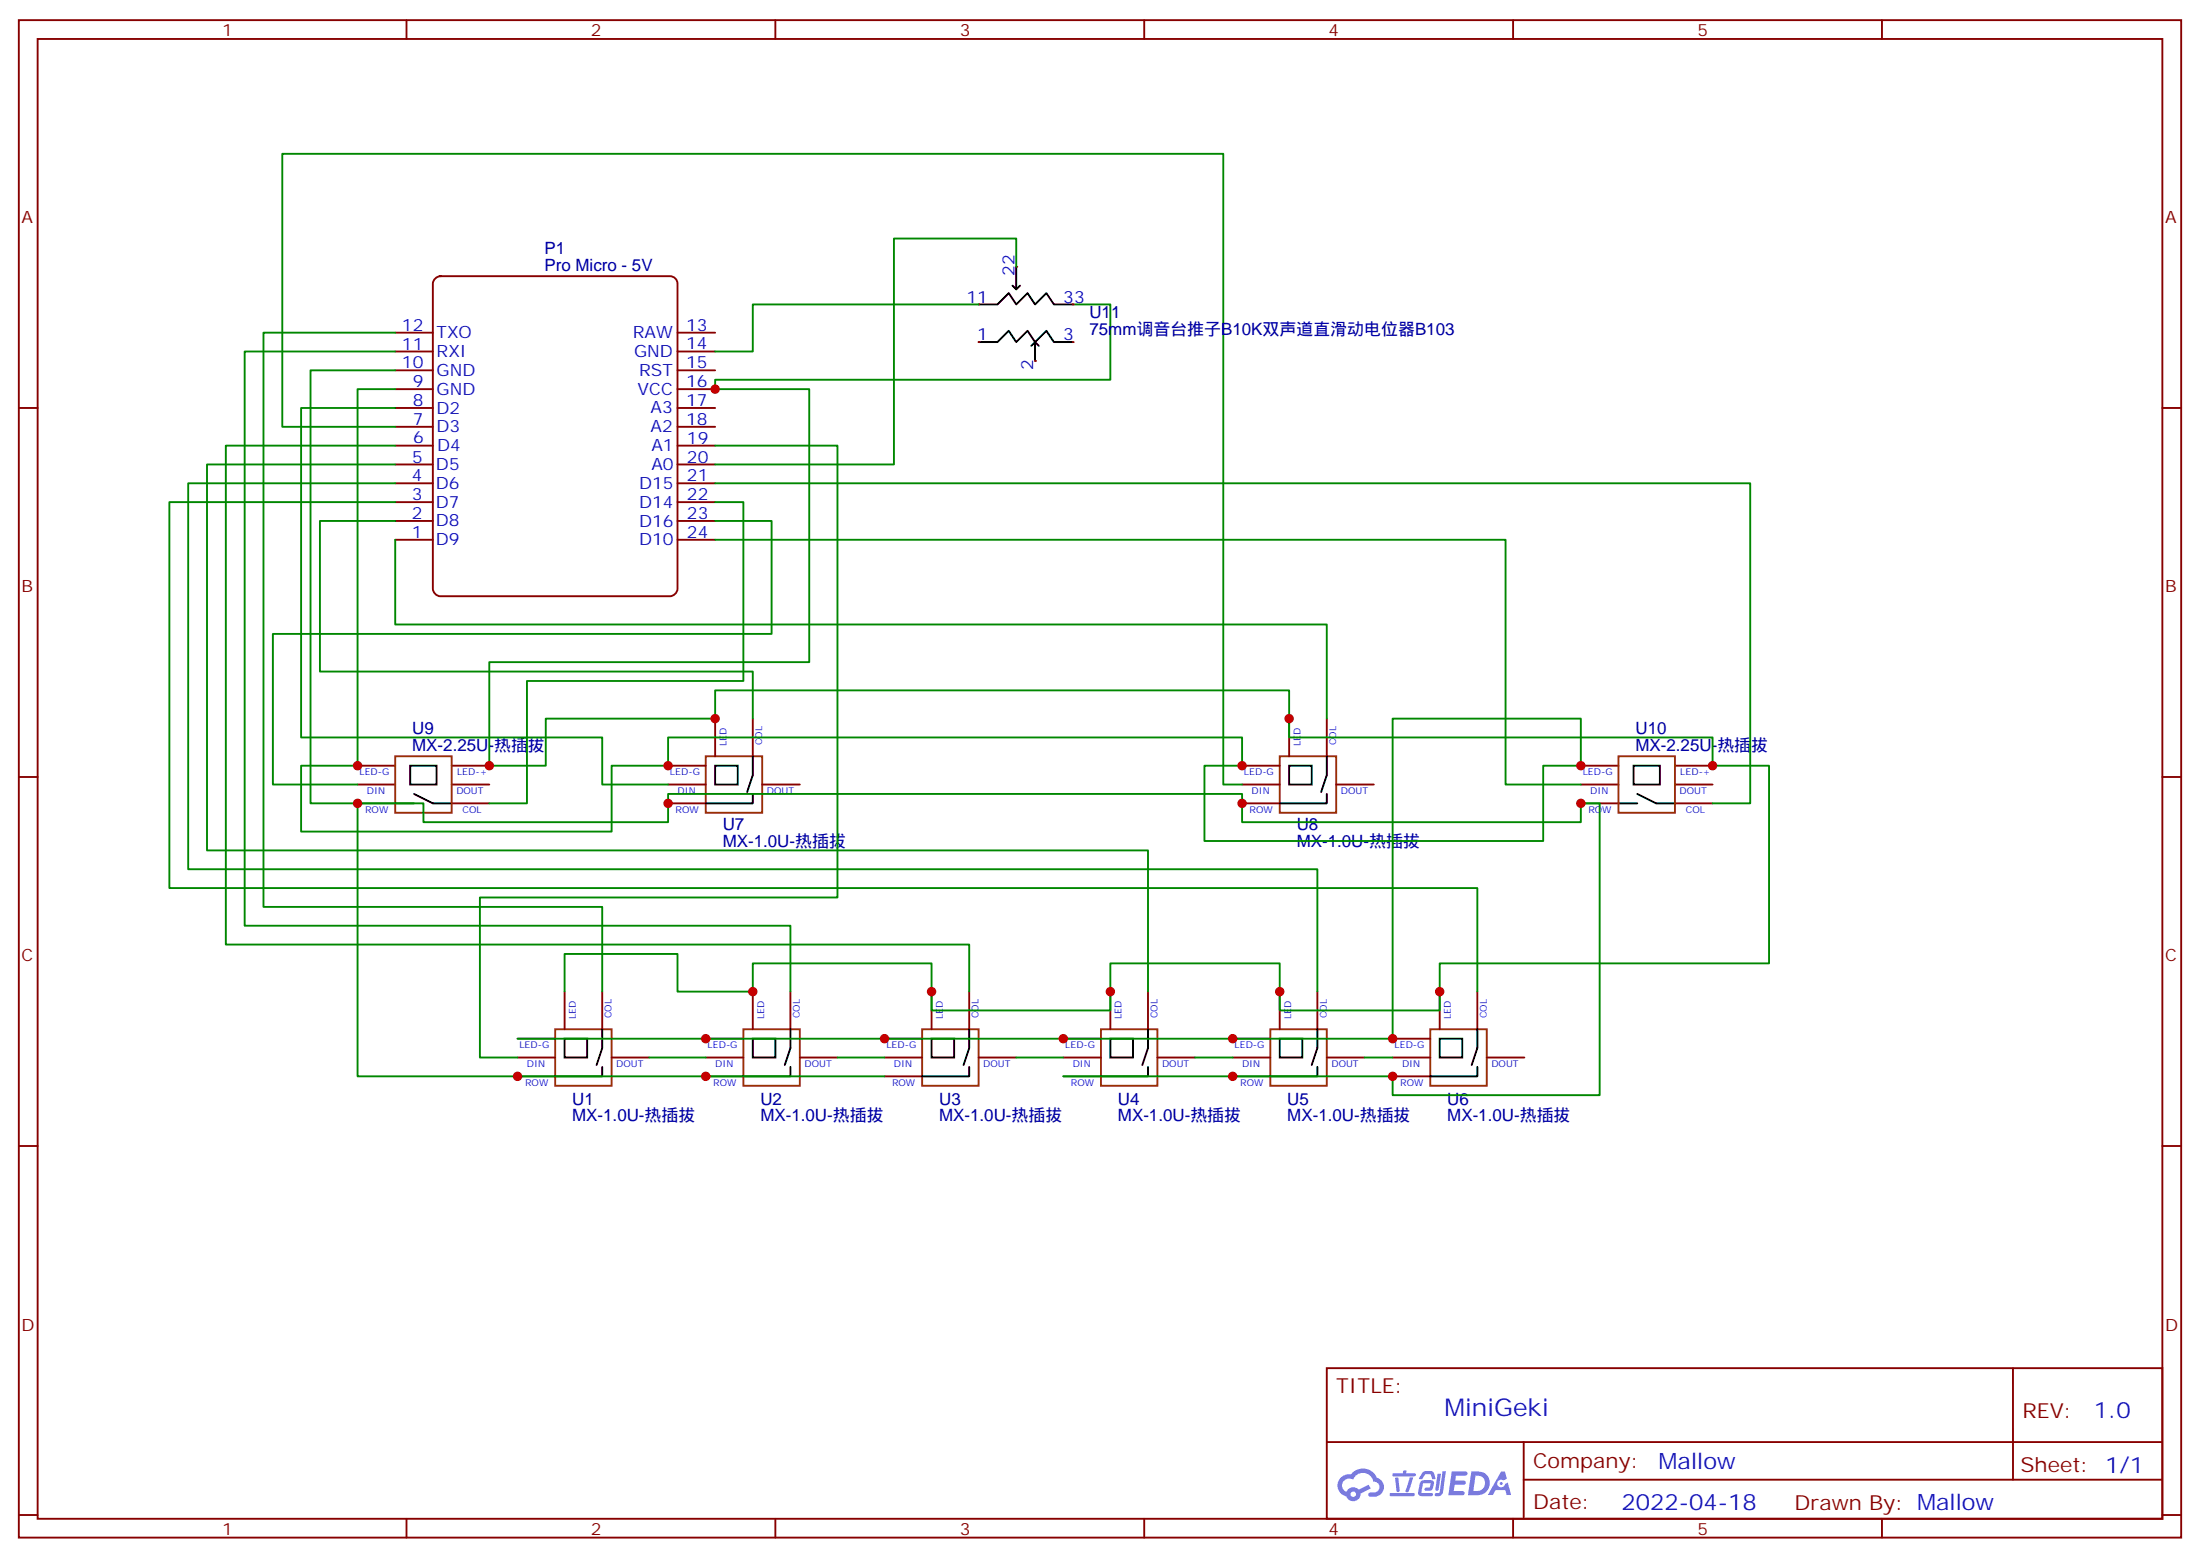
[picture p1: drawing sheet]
<svg xmlns="http://www.w3.org/2000/svg" width="412mm" height="292mm" viewBox="0 0 412 292" stroke-linecap="round" stroke-linejoin="round" font-family="sans-serif">
<g fill="none" stroke="#870000" stroke-width=".35">
<path d="M3.5 3.8h405.4v284.3h-405.4zM7.1 7.3h398.2v277.3h-398.2zM76.2 3.8v3.5M145.3 3.8v3.5M214.5 3.8v3.5M283.6 3.8v3.5M352.8 3.8v3.5M3.5 76.4h3.6M405.3 76.4h3.6M3.5 145.6h3.6M405.3 145.6h3.6M3.5 214.7h3.6"/>
<path d="M405.3 214.7h3.6M248.7 256.4h156.6v28.2h-156.6zM377.3 256.4v20.9M248.7 270.2h156.5M285.6 277.3h119.6M285.6 270.2v14.1M3.5 283.9h3.6M76.2 284.6v3.5M145.3 284.6v3.5M214.5 284.6v3.5M283.6 284.6v3.5M352.8 284.6v3.5"/>
<path d="M405.3 283.9h3.6"/>
</g>
<g fill="#5487ff">
<path d="M272.1 275.7h1.7a1.33 1.33 0 0 1 1.2 .2 .39 .39 0 0 1-.3 .6h-1.8l-.1 .9h1.6a.4 .4 0 0 1 .4 .5 .4 .4 0 0 1-.4 .3h-1.7l-.2 1.2h.8a1.24 1.24 0 0 1 1.2 .2 .39 .39 0 0 1-.4 .6h-2.6z"/>
<path d="M281.4 275.8h.7l.4 1.3-.7 .3a.74 .74 0 0 0-1.1 .3 .74 .74 0 0 0 .5 1 .74 .74 0 0 0 .9-.6l.5-.3 .7 2.3h-.9l-.2-.9h-1.9l-.5 .9h-.9z"/>
<path d="M269.5 276.1h.6l-.4 3a.31 .31 0 0 1-.3 .2 .31 .31 0 0 1-.3-.3z"/>
<path d="M270.4 275.7h.6l-.5 3.9a.97 .97 0 0 1-1.6 .6l.2-.4h.6l.2-.2z"/>
<path d="M266.8 275.8l.4-.2h.9a.67 .67 0 0 1 .7 .5l.3 .9-.2 .2h-.4l-.3-1h-.9l-.2 .2a.92 .92 0 0 1-1 .8l-.1-.2z"/>
<path d="M266.4 277.5l.5-.2h1.3a.6 .6 0 0 1 .6 .9l-.1 .4a.76 .76 0 0 1-.8 .7h-.6a.29 .29 0 0 1-.3-.3 .29 .29 0 0 1 .3-.3h.7l.2-.8-1.4 .1-.4 1.7 1.9 .1a.29 .29 0 0 1 .3 .3 .29 .29 0 0 1-.3 .3l-2-.1-.4-.3-.1-.4 .3-1.6z"/>
<path d="M260.5 279.8h4.4a.3 .3 0 0 1 .3 .3 .3 .3 0 0 1-.3 .3h-4.3l-.1-.2z"/>
<path d="M264.3 276.8h.6l-.9 2.7a.31 .31 0 0 1-.3 .1 .31 .31 0 0 1-.2-.2z"/>
<path d="M261.5 276.9h.6l.3 2.4-.3 .3-.3-.2z"/>
<path d="M261.1 276.1h1.9l.2-.6h.5l-.1 .6h1.5a.29 .29 0 0 1 .3 .3 .29 .29 0 0 1-.3 .2h-3.9l-.2-.1z"/>
<path d="M275.8 275.7l-.6 4.5h1.4a2.27 2.27 0 0 0 2.7-2.3 2.27 2.27 0 0 0-2.7-2.2zM276.6 276.5a1.5 1.5 0 0 1 1.8 1.5 1.5 1.5 0 0 1-1.9 1.4h-.3z"/>
<path d="M251.4 276.9a2.09 2.09 0 0 0 1 3.5 1.37 1.37 0 0 0 1.5 .9 1.37 1.37 0 0 0 1.1-1.4l2-1-.5-.7-1.8 .9a1.4 1.4 0 0 0-2.3 .4 1.32 1.32 0 0 1-.6-1.8 1.32 1.32 0 0 1 1.9-.5 1.98 1.98 0 0 1 2-1.2 1.98 1.98 0 0 1 1.8 1.6 1.03 1.03 0 0 1 1.1 1 1.03 1.03 0 0 1-1 1.1h-.6a.41 .41 0 0 0-.5 .3 .41 .41 0 0 0 .4 .5 1.91 1.91 0 0 0 2.3-1 1.91 1.91 0 0 0-.7-2.4l-.4-.2a2.84 2.84 0 0 0-4.8-.6l-.4-.1a2.26 2.26 0 0 0-1.5 .7zM253.2 280a.52 .52 0 0 1 1 0 .52 .52 0 0 1-1 0z"/>
<circle cx="281.4" cy="278" r=".28"/>
</g>
<path d="M81.5 52.3l.3-.3 .7-.2h43.1a1.41 1.41 0 0 1 1.4 1.4v57.1a1.51 1.51 0 0 1-1.4 1.4h-43.1a1.51 1.51 0 0 1-1.4-1.4v-57.1z" fill="#fff" stroke="#800000" stroke-width=".35"/>
<g fill="none" stroke="#870000" stroke-width=".35">
<path d="M74.1 80h7M74.1 76.4h7M74.1 72.9h7M74.1 69.4h7M74.1 65.9h7M74.1 62.3h7M127 80h7.1M127 76.4h7.1M127 72.9h7.1M127 69.4h7.1M127 65.9h7.1M127 62.3h7.1"/>
<path d="M74.1 97.6h7M74.1 94.1h7M74.1 90.6h7M74.1 87h7M74.1 83.5h7M127 97.6h7.1M127 94.1h7.1M127 90.6h7.1M127 87h7.1M127 83.5h7.1M74.1 101.1h7M127 101.1h7.1"/>
<path d="M134.1 134.7v7M141.1 134.7v7M241.7 134.7v7M248.7 134.7v7M67 150.5h7.1M67 143.5h7.1M67 147h7.1M84.7 150.5h7M84.7 143.5h7M84.7 147h7M125.2 150.5h7.1M125.2 143.5h7.1"/>
<path d="M125.2 147h7.1M142.9 147h7M232.8 150.5h7.1M232.8 143.5h7.1M232.8 147h7.1M250.5 147h7M296.3 150.5h7.1M296.3 143.5h7.1M296.3 147h7.1M314 150.5h7M314 143.5h7M314 147h7"/>
<path d="M97 194.6h7.1M97 198.2h7.1M105.8 185.8v7.1M112.9 185.8v7.1M114.7 198.2h7M132.3 194.6h7M132.3 198.2h7M141.1 185.8v7.1M148.2 185.8v7.1M149.9 198.2h7.1M165.8 194.6h7.1M165.8 198.2h7.1"/>
<path d="M174.6 185.8v7.1M181.7 185.8v7.1M183.4 198.2h7.1M199.3 194.6h7.1M199.3 198.2h7.1M208.1 185.8v7.1M215.2 185.8v7.1M217 198.2h7M231.1 194.6h7M231.1 198.2h7M239.9 185.8v7.1M246.9 185.8v7.1"/>
<path d="M248.7 198.2h7.1M261.1 194.6h7M261.1 198.2h7M269.9 185.8v7.1M276.9 185.8v7.1M278.7 198.2h7.1M97 201.7h7.1M132.3 201.7h7M165.8 201.7h7.1M199.3 201.7h7.1M231.1 201.7h7M261.1 201.7h7"/>
</g>
<path d="M74.1 141.7h10.6v10.6h-10.6zM132.3 141.7h10.6v10.6h-10.6zM239.9 141.7h10.6v10.6h-10.6zM303.4 141.7h10.6v10.6h-10.6zM104.1 192.9h10.6v10.5h-10.6zM139.3 192.9h10.6v10.5h-10.6zM172.9 192.9h10.5v10.5h-10.5zM206.4 192.9h10.6v10.5h-10.6zM238.1 192.9h10.6v10.5h-10.6zM268.1 192.9h10.6v10.5h-10.6z" fill="none" stroke="#930" stroke-width=".35"/>
<g fill="none" stroke="#000" stroke-width=".35">
<path d="M183.4 57h3.6l2.1-2.1 1.4 2.1 2.1-2.1 1.4 2.1 2.1-2.1 1.5 2.1h3.5M190.5 50v4.2l-.7-.7M191.2 53.5l-.7 .7M183.4 64.1h3.6l2.1-2.1 1.4 2.1 2.1-2.1 1.4 2.1 2.1-2.1 1.5 2.1h3.5M194 64.1v3.5M194 64.1l-.7 .7M194 64.1l.7 .7M74.1 150.5h3.5M76.9 143.5h4.9v3.5h-4.9zM77.6 148.8l3.5 1.7h3.6M134.1 143.5h4.2v3.5h-4.2zM141.1 148.8v1.7h-8.8"/>
<path d="M141.1 141.7v3.5l-1 3.2M241.7 143.5h4.2v3.5h-4.2zM248.7 148.8v1.7h-8.8M248.7 141.7v3.5l-1.1 3.2M303.4 150.5h3.5M306.2 143.5h4.9v3.5h-4.9zM306.9 148.8l3.5 1.7h3.6M105.8 194.6h4.3v3.6h-4.3zM112.9 199.9v1.8h-8.8M112.9 192.9v3.5l-1.1 3.2M141.1 194.6h4.2v3.6h-4.2zM148.2 199.9v1.8h-8.9"/>
<path d="M148.2 192.9v3.5l-1.1 3.2M174.6 194.6h4.3v3.6h-4.3zM181.7 199.9v1.8h-8.8M181.7 192.9v3.5l-1.1 3.2M208.1 194.6h4.3v3.6h-4.3zM215.2 199.9v1.8h-8.8M215.2 192.9v3.5l-1.1 3.2M239.9 194.6h4.2v3.6h-4.2zM246.9 199.9v1.8h-8.8M246.9 192.9v3.5l-1 3.2M269.9 194.6h4.2v3.6h-4.2zM276.9 199.9v1.8h-8.8"/>
<path d="M276.9 192.9v3.5l-1 3.2"/>
</g>
<path d="M201.1 57h7v14.2h-74v1.7h17.6v51.2h-60v19.4h10.6v-8.8h31.8v-5.3h107.6v8.8h79.3v5.3h10.6v37h-61.7v8.8h-30v-8.8h-31.8v8.8h-33.5v-8.8h-33.5v5.3h-14.1v-7h-21.2v7M74.1 72.9h-7.1v70.6h-10.6v12.3h58.3v-12.3h10.5v-5.3h107.6v5.3h-7v14.1h63.5v-14.1h7v-8.8h-35.2v59.9h-164.1M74.1 76.4h-17.7v61.8h56.5v8.8h12.3M74.1 80h-21.2v-51.2h176.4v118.2h3.5M134.1 83.5h22.9v84.7h-67v30h7M134.1 97.6h10.5v21.2h-93.4v28.2h15.8M134.1 101.1h148.1v45.9h14.1M121.7 198.2h10.6M157 198.2h8.8M190.5 198.2h8.8M224 198.2h7.1M255.8 198.2h5.3" fill="none" stroke="#008700" stroke-width=".35"/>
<g fill="#870000">
<circle cx="201.1" cy="57" r=".18"/>
<circle cx="201.1" cy="64.1" r=".18"/>
<circle cx="183.4" cy="57" r=".18"/>
<circle cx="183.4" cy="64.1" r=".18"/>
<circle cx="190.5" cy="50" r=".18"/>
<circle cx="194" cy="67.6" r=".18"/>
</g>
<g fill="none" stroke="#008700" stroke-width=".35">
<path d="M183.4 57h-42.3v8.9h-7M190.5 50v-5.3h-22.9v42.3h-33.5M74.1 62.3h-24.7v107.6h63.5v15.9M74.1 65.9h-28.2v107.6h102.3v12.3M74.1 69.4h-15.9v81.1h8.8M74.1 83.5h-31.8v93.5h139.4v8.8M74.1 97.6h-14.1v28.2h81.1v8.9M74.1 87h-35.3v72.3h176.4v26.5M74.1 90.6h-38.8v72.3h211.6v22.9M74.1 94.1h-42.4v72.3h245.2v19.4M134.1 94.1h5.2v33.5h-40.5v22.9h-7.1M134.1 90.6h194v59.9h-7.1"/>
<path d="M74.1 101.1v15.9h174.6v17.7M165.8 201.7h-98.8v-51.2h12.4v3.6h45.8v-5.3h107.6v5.3h63.5v-3.6h3.6v54.7h-38.8v-3.5h-61.8"/>
</g>
<g fill="#c00">
<circle cx="91.7" cy="143.5" r=".88"/>
<circle cx="134.1" cy="134.7" r=".88"/>
<circle cx="67" cy="143.5" r=".88"/>
<circle cx="125.2" cy="143.5" r=".88"/>
<circle cx="232.8" cy="143.5" r=".88"/>
<circle cx="296.3" cy="143.5" r=".88"/>
<circle cx="241.7" cy="134.7" r=".88"/>
<circle cx="321" cy="143.5" r=".88"/>
<circle cx="269.9" cy="185.8" r=".88"/>
<circle cx="239.9" cy="185.8" r=".88"/>
<circle cx="208.1" cy="185.8" r=".88"/>
<circle cx="174.6" cy="185.8" r=".88"/>
<circle cx="141.1" cy="185.8" r=".88"/>
<circle cx="67" cy="150.5" r=".88"/>
<circle cx="125.2" cy="150.5" r=".88"/>
<circle cx="232.8" cy="150.5" r=".88"/>
<circle cx="296.3" cy="150.5" r=".88"/>
<circle cx="261.1" cy="201.7" r=".88"/>
<circle cx="231.1" cy="201.7" r=".88"/>
<circle cx="261.1" cy="194.6" r=".88"/>
<circle cx="231.1" cy="194.6" r=".88"/>
<circle cx="199.3" cy="194.6" r=".88"/>
<circle cx="165.8" cy="194.6" r=".88"/>
<circle cx="132.3" cy="194.6" r=".88"/>
<circle cx="97" cy="201.7" r=".88"/>
<circle cx="132.3" cy="201.7" r=".88"/>
<circle cx="134.1" cy="72.9" r=".88"/>
</g>
<text font-size="4.6" fill="#00f" x="270.8" y="265.4">MiniGeki</text>
<g font-size="4.2" fill="#00f">
<text x="392.5" y="265.6">1.0</text>
<text x="310.9" y="275.2">Mallow</text>
<text x="304" y="283">2022-04-18</text>
</g>
<g font-size="3.9" fill="#800">
<text x="250.5" y="260.9">TITLE:</text>
<text x="379.1" y="265.6">REV:</text>
<text x="287.4" y="275.1">Company:</text>
<text x="378.7" y="275.8">Sheet: 1/1</text>
<text x="287.4" y="282.8">Date:</text>
<text x="336.4" y="282.9">Drawn By: Mallow</text>
</g>
<g font-size="3.2" fill="#800">
<text x="41.6" y="6.8">1</text>
<text x="110.8" y="6.8">2</text>
<text x="179.9" y="6.8">3</text>
<text x="249.1" y="6.8">4</text>
<text x="318.2" y="6.8">5</text>
<text x="4.1" y="41.9">A</text>
<text x="405.9" y="41.9">A</text>
<text x="4.1" y="111">B</text>
<text x="405.9" y="111">B</text>
<text x="4.1" y="180.2">C</text>
<text x="405.9" y="180.2">C</text>
<text x="4.1" y="249.3">D</text>
<text x="405.9" y="249.3">D</text>
<text x="41.6" y="287.6">1</text>
<text x="110.8" y="287.6">2</text>
<text x="179.9" y="287.6">3</text>
<text x="249.1" y="287.6">4</text>
<text x="318.2" y="287.6">5</text>
</g>
<g font-size="3.2" fill="#000080">
<text x="102.1" y="47.6">P1</text>
<text x="102.1" y="50.7">Pro Micro - 5V</text>
<text x="204.2" y="59.6">U11</text>
<text x="204.2" y="62.8">75mm调音台推子B10K双声道直滑动电位器B103</text>
<text x="77.3" y="137.4">U9</text>
<text x="306.6" y="137.4">U10</text>
<text x="77.3" y="140.7">MX-2.25U-</text>
<text x="92.6" y="140.7">热插拔</text>
<text x="306.6" y="140.7">MX-2.25U-</text>
<text x="321.9" y="140.7">热插拔</text>
<text x="135.5" y="155.6">U7</text>
<text x="243.1" y="155.6">U8</text>
<text x="135.5" y="158.8">MX-1.0U-热插拔</text>
<text x="243.1" y="158.8">MX-1.0U-热插拔</text>
<text x="107.3" y="207">U1</text>
<text x="142.5" y="207">U2</text>
<text x="176" y="207">U3</text>
<text x="209.6" y="207">U4</text>
<text x="241.3" y="207">U5</text>
<text x="271.3" y="207">U6</text>
<text x="107.3" y="210.1">MX-1.0U-热插拔</text>
<text x="142.5" y="210.1">MX-1.0U-热插拔</text>
<text x="176" y="210.1">MX-1.0U-热插拔</text>
<text x="209.6" y="210.1">MX-1.0U-热插拔</text>
<text x="241.3" y="210.1">MX-1.0U-热插拔</text>
<text x="271.3" y="210.1">MX-1.0U-热插拔</text>
</g>
<g font-size="3.2" fill="#00f">
<text x="190.1" y="51.8" transform="rotate(-90 190.1 51.8)">22</text>
<text x="181.2" y="56.7">11</text>
<text x="199.3" y="56.7">33</text>
<text x="75.3" y="65.5">11</text>
<text x="75.3" y="62">12</text>
<text x="81.8" y="63.4">TXO</text>
<text x="118.6" y="63.4">RAW</text>
<text x="128.6" y="61.9">13</text>
<text x="128.6" y="65.5">14</text>
<text x="183.2" y="63.7">1</text>
<text x="199.3" y="63.7">3</text>
<text x="75.3" y="69">10</text>
<text x="81.8" y="70.4">GND</text>
<text x="81.8" y="66.9">RXI</text>
<text x="118.8" y="66.9">GND</text>
<text x="119.8" y="70.4">RST</text>
<text x="128.6" y="69">15</text>
<text x="193.7" y="69.4" transform="rotate(-90 193.7 69.4)">2</text>
<text x="77.4" y="76.1">8</text>
<text x="77.4" y="72.6">9</text>
<text x="81.8" y="77.5">D2</text>
<text x="81.8" y="74">GND</text>
<text x="119.5" y="73.9">VCC</text>
<text x="121.9" y="77.5">A3</text>
<text x="128.6" y="72.5">16</text>
<text x="128.6" y="76.1">17</text>
<text x="77.4" y="79.6">7</text>
<text x="77.5" y="83.1">6</text>
<text x="81.8" y="81">D3</text>
<text x="121.9" y="81">A2</text>
<text x="128.6" y="79.6">18</text>
<text x="128.8" y="83.1">19</text>
<text x="77.2" y="86.7">5</text>
<text x="81.7" y="88.1">D5</text>
<text x="81.9" y="84.5">D4</text>
<text x="122.1" y="84.6">A1</text>
<text x="122.1" y="88.1">A0</text>
<text x="128.8" y="86.7">20</text>
<text x="77.2" y="93.7">3</text>
<text x="77.2" y="90.2">4</text>
<text x="81.7" y="95.1">D7</text>
<text x="81.7" y="91.6">D6</text>
<text x="119.8" y="91.6">D15</text>
<text x="119.8" y="95.1">D14</text>
<text x="128.8" y="90.2">21</text>
<text x="128.8" y="93.7">22</text>
<text x="77.2" y="100.8">1</text>
<text x="77.2" y="97.2">2</text>
<text x="81.7" y="98.7">D8</text>
<text x="119.8" y="98.7">D16</text>
<text x="128.8" y="97.3">23</text>
<text x="128.8" y="100.8">24</text>
<text x="81.7" y="102.2">D9</text>
<text x="119.8" y="102.2">D10</text>
</g>
<g font-size="1.8" fill="#00f">
<text x="136.2" y="139.9" transform="rotate(-90 136.2 139.9)">LED</text>
<text x="142.9" y="139.7" transform="rotate(-90 142.9 139.7)">COL</text>
<text x="243.8" y="139.9" transform="rotate(-90 243.8 139.9)">LED</text>
<text x="250.5" y="139.7" transform="rotate(-90 250.5 139.7)">COL</text>
<text x="67.4" y="145.2">LED-G</text>
<text x="68.8" y="148.8">DIN</text>
<text x="85.5" y="148.8">DOUT</text>
<text x="85.7" y="145.2">LED-+</text>
<text x="125.6" y="145.2">LED-G</text>
<text x="127" y="148.8">DIN</text>
<text x="143.7" y="148.8">DOUT</text>
<text x="233.2" y="145.2">LED-G</text>
<text x="234.6" y="148.8">DIN</text>
<text x="251.3" y="148.8">DOUT</text>
<text x="296.7" y="145.2">LED-G</text>
<text x="298.1" y="148.8">DIN</text>
<text x="314.8" y="148.8">DOUT</text>
<text x="315" y="145.2">LED-+</text>
<text x="68.4" y="152.3">ROW</text>
<text x="86.7" y="152.3">COL</text>
<text x="126.6" y="152.3">ROW</text>
<text x="234.2" y="152.3">ROW</text>
<text x="297.7" y="152.3">ROW</text>
<text x="316" y="152.3">COL</text>
<text x="107.9" y="191" transform="rotate(-90 107.9 191)">LED</text>
<text x="114.7" y="190.8" transform="rotate(-90 114.7 190.8)">COL</text>
<text x="143.2" y="191" transform="rotate(-90 143.2 191)">LED</text>
<text x="149.9" y="190.8" transform="rotate(-90 149.9 190.8)">COL</text>
<text x="176.7" y="191" transform="rotate(-90 176.7 191)">LED</text>
<text x="183.4" y="190.8" transform="rotate(-90 183.4 190.8)">COL</text>
<text x="210.3" y="191" transform="rotate(-90 210.3 191)">LED</text>
<text x="217" y="190.8" transform="rotate(-90 217 190.8)">COL</text>
<text x="242" y="191" transform="rotate(-90 242 191)">LED</text>
<text x="248.7" y="190.8" transform="rotate(-90 248.7 190.8)">COL</text>
<text x="272" y="191" transform="rotate(-90 272 191)">LED</text>
<text x="278.7" y="190.8" transform="rotate(-90 278.7 190.8)">COL</text>
<text x="97.4" y="196.4">LED-G</text>
<text x="132.6" y="196.4">LED-G</text>
<text x="166.2" y="196.4">LED-G</text>
<text x="199.7" y="196.4">LED-G</text>
<text x="231.4" y="196.4">LED-G</text>
<text x="261.4" y="196.4">LED-G</text>
<text x="98.4" y="203.4">ROW</text>
<text x="98.8" y="199.9">DIN</text>
<text x="115.5" y="199.9">DOUT</text>
<text x="133.7" y="203.4">ROW</text>
<text x="134.1" y="199.9">DIN</text>
<text x="150.8" y="199.9">DOUT</text>
<text x="167.2" y="203.4">ROW</text>
<text x="167.6" y="199.9">DIN</text>
<text x="184.3" y="199.9">DOUT</text>
<text x="200.7" y="203.4">ROW</text>
<text x="201.1" y="199.9">DIN</text>
<text x="217.8" y="199.9">DOUT</text>
<text x="232.5" y="203.4">ROW</text>
<text x="232.8" y="199.9">DIN</text>
<text x="249.6" y="199.9">DOUT</text>
<text x="262.5" y="203.4">ROW</text>
<text x="262.8" y="199.9">DIN</text>
<text x="279.6" y="199.9">DOUT</text>
</g>
</svg>
